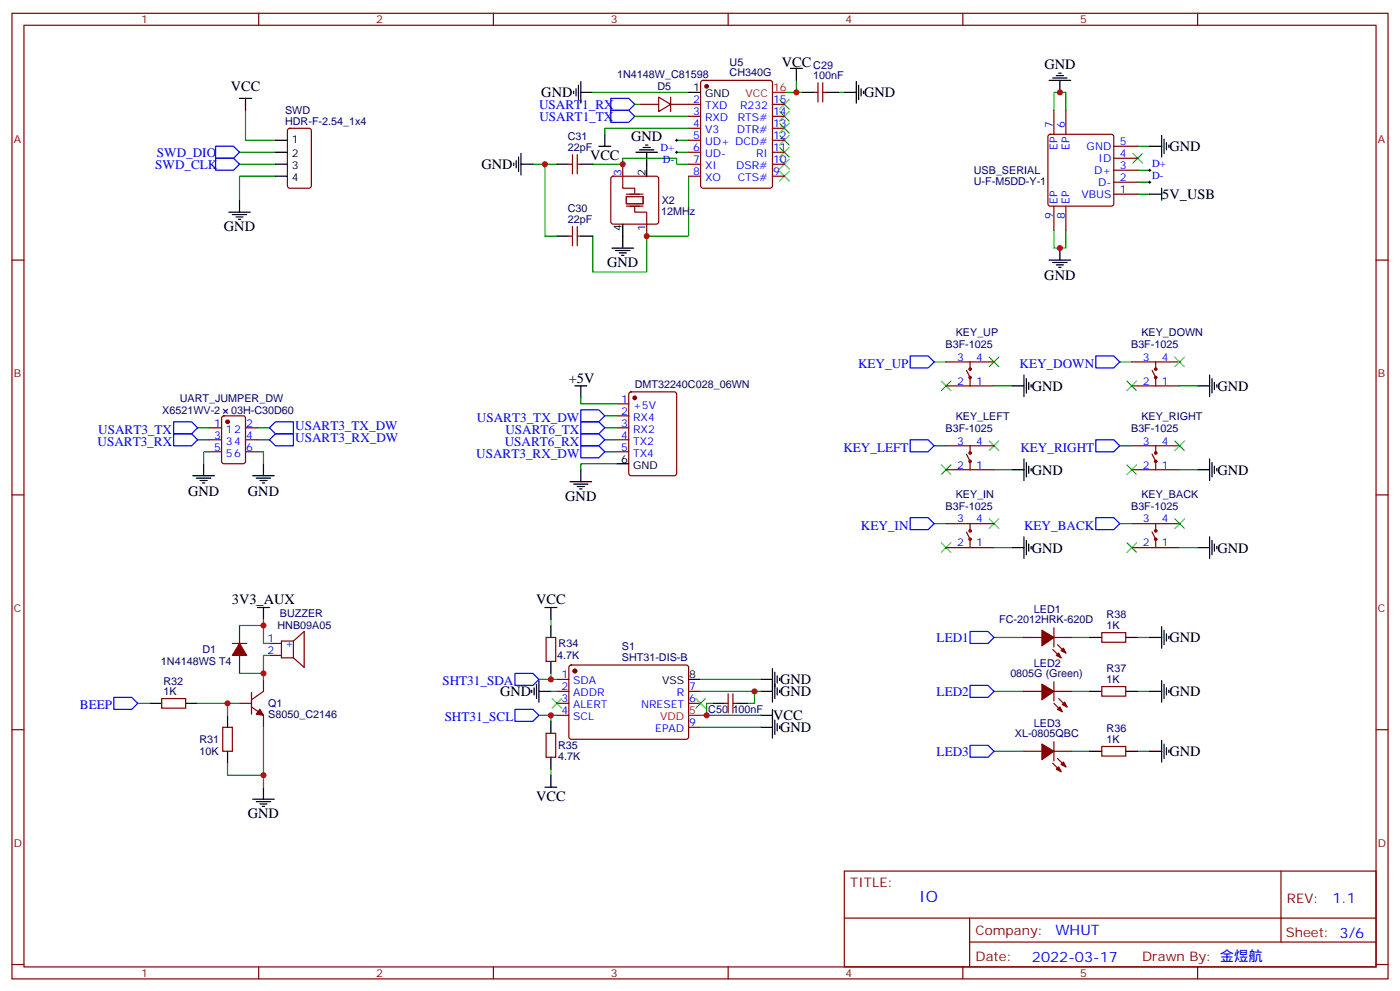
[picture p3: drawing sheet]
<svg xmlns="http://www.w3.org/2000/svg" width="412mm" height="292mm" viewBox="0 0 412 292" stroke-linecap="round" stroke-linejoin="round" font-family="sans-serif">
<g fill="none" stroke="#870000" stroke-width=".35">
<path d="M3.5 3.9h405.4v284.4h-405.4zM7.1 7.4h398.2v277.3h-398.2zM76.2 3.9v3.5M145.3 3.9v3.5M214.5 3.9v3.5M283.6 3.9v3.5M352.8 3.9v3.5M84.9 38l.5-.2h5.6l.7 .4v16.5l-.4 .7h-5.9l-.7-.4v-16.5zM188.7 30.7h5.3M194 28.6l3.6 2.1-3.6 2.1zM197.6 30.7h8.8M197.6 28.6v4.2"/>
<path d="M202.8 34.3h3.6M202.8 37.8h3.6M206.6 23.9l.5-.2h19.7l.7 .4v30.6l-.4 .7h-20l-.7-.4v-30.6zM227.5 30.7h3.6M227.5 34.3h3.6M227.5 37.8h3.6M239.9 27.2h1M240.9 24.4v5.6M242.4 24.4v5.6M242.4 27.2h1M308.9 39.8l.5-.3h18l.5 .3 .2 .5v19.7l-.3 .5-.4 .2h-18l-.5-.2-.2-.5v-19.7zM310.4 32.5v7"/>
<path d="M314 32.5v7M167.6 48.4h1M168.6 45.5v5.7M170 45.5v5.7M170 48.4h1.1M180.2 52.1l.4-.2h12.7l.5 .2 .2 .5v12.7l-.2 .5-.5 .2h-12.7l-.5-.2-.2-.5v-12.7zM183.4 48.4v3.5M202.8 48.4h3.6M202.8 41.3h3.6M202.8 44.8h3.6M202.8 51.9h3.6M227.5 48.4h3.6"/>
<path d="M227.5 41.3h3.6M227.5 44.8h3.6M227.5 51.9h3.6M328.1 57.2h7M328.1 53.7h7M328.1 50.1h7M328.1 46.6h7M328.1 43.1h7M3.5 76.6h3.6M167.6 69.5h1M168.6 66.7v5.7M170 66.7v5.7"/>
<path d="M170 69.5h1.1M190.5 66v3.5M310.4 60.7v7.1M314 60.7v7.1M405.3 76.6h3.6M181.7 118.9h3.5M185.4 115.6l.5-.2h12.7l.7 .4v23.6l-.4 .6-13 .1-.6-.5-.1-23.5zM278.7 106.6h14.1M278.7 113.6h14.1M284.7 109l1.1 2.2v2.4M285.8 106.6v2.4M333.4 106.6h14.1"/>
<path d="M333.4 113.6h14.1M339.4 109l1 2.2v2.4M340.4 106.6v2.4M61.7 126h3.6M61.7 129.5h3.6M61.7 133h3.6M65.5 122.7l.5-.3h5.6l.7 .5v13l-.4 .6-5.9 .1-.7-.5v-12.9zM72.3 126h3.5M72.3 129.5h3.5M72.3 133h3.5M181.7 122.4h3.5M181.7 126h3.5"/>
<path d="M181.7 129.5h3.5M181.7 133h3.5M278.7 131.3h14.1M278.7 138.3h14.1M284.7 133.7l1.1 2.2v2.4M285.8 131.3v2.4M333.4 131.3h14.1M333.4 138.3h14.1M339.4 133.7l1 2.2v2.4M340.4 131.3v2.4M3.5 145.7h3.6M278.7 154.2h14.1"/>
<path d="M284.7 156.7l1.1 2.1v2.5M285.8 154.2v2.5M333.4 154.2h14.1M339.4 156.7l1 2.1v2.5M340.4 154.2v2.5M405.3 145.7h3.6M278.7 161.3h14.1M333.4 161.3h14.1M68.4 189.5h4.3M70.6 184.2v5.3M70.6 193v5.3M79.4 189.5h3.5"/>
<path d="M79.4 193h3.5M86.4 188.8l3.2-2.9v10.6l-3.2-2.8M86.4 188.8v4.9M86.4 188.8h-3.5v4.9h3.5M160.9 187.7h2.8v7.1h-2.8zM167.8 196l.5-.2 34.1 .1 .4 .6v20.8l-.7 .4-34.1-.1-.4-.6v-20.5zM301.6 187.7h5.3M310.1 191.2l2.5 2.5M310.4 184.9v5.6M310.4 187.7h5.3M311.5 189.8l2.5 2.5M324.6 186.3h7v2.8h-7z"/>
<path d="M3.5 214.9h3.6M47.6 205.7h7.1v2.8h-7.1zM65.6 214.2h2.8v7h-2.8zM70.6 207.1h3.5M74.1 208.2l3.5 2.4v3.6M74.1 203.9v6.4M77.6 200.1v3.5l-3.5 2.5M160.9 215.9h2.8v7.1h-2.8zM164 207.1h3.6M164 200.1h3.6M164 203.6h3.6M164 210.6h3.6"/>
<path d="M202.8 207.1h3.6M202.8 203.6h3.6M202.8 214.2h3.6M213.4 207.1h1.1M214.5 204.3v5.6M215.9 207.1h1.1M215.9 204.3v5.6M301.6 203.6h5.3M310.4 200.8v5.6M310.4 218.4v5.6M310.4 203.6h5.3M310.4 207.1l2.5 2.5"/>
<path d="M311.9 205.7l2.4 2.5M324.6 219.8h7v2.8h-7zM324.6 202.2h7v2.8h-7zM405.3 214.9h3.6M301.6 221.2h5.3M310.1 224.8l2.5 2.4M310.4 221.2h5.3M311.5 223.3l2.5 2.5M248.7 256.5h156.6v28.2h-156.6zM377.3 256.5v20.9M248.7 270.4h156.5M285.6 277.4h119.6"/>
<path d="M285.6 270.4v14.1M3.5 284h3.6M76.2 284.7v3.6M145.3 284.7v3.6M214.5 284.7v3.6M283.6 284.7v3.6M352.8 284.7v3.6M405.3 284h3.6"/>
<circle cx="285.8" cy="108.7" r=".35"/>
<circle cx="285.8" cy="111.2" r=".35"/>
<circle cx="340.4" cy="108.7" r=".35"/>
<circle cx="340.4" cy="111.2" r=".35"/>
<circle cx="285.8" cy="135.9" r=".35"/>
<circle cx="285.8" cy="133.4" r=".35"/>
<circle cx="340.4" cy="133.4" r=".35"/>
<circle cx="340.4" cy="135.9" r=".35"/>
<circle cx="285.8" cy="158.8" r=".35"/>
<circle cx="285.8" cy="156.3" r=".35"/>
<circle cx="340.4" cy="156.3" r=".35"/>
<circle cx="340.4" cy="158.8" r=".35"/>
</g>
<g fill="#870000" stroke="#870000" stroke-width=".35">
<path d="M76.6 208.9l1 1.7-2.1-.3z"/>
<path d="M70.6 189.5l2.1 3.5h-4.3z"/>
<path d="M312.6 191.6l.7-.7 .7 1.4z"/>
<path d="M311.1 193l.8-.7 .7 1.4z"/>
<path d="M306.9 185.6l3.5 2.1-3.5 2.5z"/>
<path d="M312.9 207.5l.7-.7 .7 1.4z"/>
<path d="M311.5 208.9l.7-.7 .7 1.4z"/>
<path d="M306.9 201.5l3.5 2.1-3.5 2.5z"/>
<path d="M312.6 225.1l.7-.7 .7 1.4z"/>
<path d="M311.1 226.5l.8-.7 .7 1.4z"/>
<path d="M306.9 219.1l3.5 2.1-3.5 2.5z"/>
<circle cx="187" cy="117.2" r=".53"/>
<circle cx="208.1" cy="25.4" r=".53"/>
<circle cx="67" cy="124.2" r=".53"/>
<circle cx="169.3" cy="197.6" r=".53"/>
</g>
<g fill="none" stroke="#000" stroke-width=".35">
<path d="M70.6 29h3.5M72.3 29v3.5M169 26.8v.8M169.7 26.1v2.2M170.4 25.1v4.2M171.1 27.2h3.5M171.1 24v6.4M178.2 39.5v3.6M202.8 27.2h3.6M232.8 20.1h3.6M234.6 20.1v3.6M236.4 27.2h3.5"/>
<path d="M243.4 27.2h3.5M248.7 27.2h3.5M252.2 24v6.4M252.9 25.1v4.2M253.6 26.1v2.2M254.4 26.8v.8M309 23.7h6.4M310.1 23h4.2M311.1 22.3h2.2M311.9 21.6h.7M312.2 23.7v3.5M342.2 39.9v6.3"/>
<path d="M70.6 58.9v3.6M81.1 44.8h3.6M81.1 48.4h3.6M81.1 41.3h3.6M81.1 51.9h3.6M151.3 48v.7M152 47.3v2.1M152.8 46.2v4.3M153.5 48.4h3.5M153.5 45.2v6.3M164 48.4h3.6M171.1 48.4h3.5"/>
<path d="M176.4 43.1h3.5M187.3 44.8h6.4M188.4 44.1h4.2M189.4 43.4h2.2M190.1 42.7h.8M190.5 44.8v7.1M338.7 43.1h3.5M338.7 57.2h3.5M342.2 55.4v3.5M342.9 41v4.2M343.6 42v2.1M344.3 42.7v.7"/>
<path d="M67.4 62.5h6.3M68.4 63.2h4.3M69.5 63.9h2.1M70.2 64.6h.7M164 69.5h3.6M171.1 69.5h3.5M180.3 73.1h6.3M181.3 73.8h4.3M182.4 74.5h2.1M183.1 75.2h.7M183.4 66v7.1M309 76.6h6.4"/>
<path d="M310.1 77.3h4.2M311.1 78h2.2M311.9 78.7h.7M312.2 73.1v3.5M169.3 113.6h3.6M171.1 113.6v3.6M298.1 113.6h3.5M301.6 110.5v6.3M302.3 111.5v4.2M303 112.6v2.1M303.7 113.3v.7M352.8 113.6h3.5"/>
<path d="M356.3 110.5v6.3M357 111.5v4.2M357.7 112.6v2.1M358.4 113.3v.7M60 136.6v3.5M77.6 136.6v3.5M171.1 138.3v3.6M181.7 136.6h3.5M298.1 138.3h3.5M301.6 135.1v6.4M302.3 136.2v4.2M303 137.3v2.1"/>
<path d="M303.7 138v.7M352.8 138.3h3.5M356.3 135.1v6.4M357 136.2v4.2M357.7 137.3v2.1M358.4 138v.7M56.8 140.1h6.3M57.9 140.8h4.2M58.9 141.5h2.1M59.6 142.2h.7M74.4 140.1h6.4M75.5 140.8h4.2"/>
<path d="M76.6 141.5h2.1M77.3 142.2h.7M167.9 141.9h6.4M169 142.6h4.2M170 143.3h2.2M170.7 144h.7M301.6 158.1v6.3M302.3 159.1v4.3M356.3 158.1v6.3M357 159.1v4.3M75.8 178.9h3.6M77.6 178.9v3.5"/>
<path d="M160.5 178.9h3.5M162.3 178.9v3.5M298.1 161.3h3.5M303 160.2v2.1M303.7 160.9v.7M352.8 161.3h3.5M357.7 160.2v2.1M358.4 160.9v.7M162.3 184.2v3.5M162.3 194.8v3.5M227.5 196.9v9.9M228.2 197.9v7.8"/>
<path d="M229 199v2.1M229.7 199.7v.7M321 187.7h3.6M331.6 187.7h3.5M338.7 187.7h3.5M342.2 184.5v6.4M342.9 185.6v4.2M343.6 186.7v2.1M344.3 187.4v.7M44.1 207.1h3.5M54.7 207.1h3.5M67 210.6v3.6"/>
<path d="M156.6 203.2v.7M157.3 202.5v2.1M158 201.5v4.2M158.7 203.6h3.6M158.7 200.4v6.4M162.3 212.4v3.5M202.8 200.1h3.6M209.9 207.1h3.5M217 207.1h3.5M224 200.1h3.5M224 210.6h3.5M224 203.6h3.5"/>
<path d="M224 214.2h3.5M227.5 208.9v8.4M228.2 212.1v4.2M229 202.5v2.1M229 213.1v2.1M229.7 203.2v.7M229.7 213.8v.7M321 203.6h3.6M331.6 203.6h3.5M338.7 203.6h3.5M342.2 200.4v6.4M342.2 218.1v6.3"/>
<path d="M342.9 201.5v4.2M342.9 219.1v4.2M343.6 202.5v2.1M344.3 203.2v.7M67 221.2v3.6M74.4 235.3h6.4M75.5 236h4.2M76.6 236.7h2.1M77.3 237.5h.7M77.6 231.8v3.5M160.5 231.8h3.5M162.3 223v3.5"/>
<path d="M162.3 228.3v3.5M321 221.2h3.6M331.6 221.2h3.5M338.7 221.2h3.5M343.6 220.2v2.1M344.3 220.9v.7"/>
</g>
<g fill="none" stroke="#00f" stroke-width=".35">
<path d="M179.9 29h5.3l1.8 1.7-1.8 1.8h-5.3zM179.9 32.5h5.3l1.8 1.8-1.8 1.7h-5.3zM63.5 43.1h5.3l1.8 1.7-1.8 1.8h-5.3zM63.5 46.6h5.3l1.8 1.8-1.8 1.7h-5.3zM268.1 104.8h5.3l1.8 1.8-1.8 1.7h-5.3zM322.8 104.8h5.3l1.7 1.8-1.7 1.7h-5.3zM51.2 124.2h5.2l1.8 1.8-1.8 1.7h-5.2zM51.2 127.7h5.2l1.8 1.8-1.8 1.8h-5.2zM79.4 126l1.7-1.8h5.3v3.5h-5.3zM79.4 129.5l1.7-1.8h5.3v3.6h-5.3zM171.1 120.7h5.3l1.8 1.7-1.8 1.8h-5.3zM171.1 131.3h5.3l1.8 1.7-1.8 1.8h-5.3z"/>
<path d="M171.1 124.2h5.3l1.8 1.8-1.8 1.7h-5.3zM171.1 127.7h5.3l1.8 1.8-1.8 1.8h-5.3zM268.1 129.5h5.3l1.8 1.8-1.8 1.7h-5.3zM322.8 129.5h5.3l1.7 1.8-1.7 1.7h-5.3zM268.1 152.4h5.3l1.8 1.8-1.8 1.8h-5.3zM322.8 152.4h5.3l1.7 1.8-1.7 1.8h-5.3zM151.7 198.3h5.3l1.7 1.8-1.7 1.7h-5.3zM285.8 185.9h5.2l1.8 1.8-1.8 1.8h-5.2zM33.5 205.4h5.3l1.8 1.7-1.8 1.8h-5.3zM151.7 208.9h5.3l1.7 1.7-1.7 1.8h-5.3zM285.8 219.5h5.2l1.8 1.7-1.8 1.8h-5.2zM285.8 201.8h5.2l1.8 1.8-1.8 1.8h-5.2z"/>
</g>
<g fill="none" stroke="#008700" stroke-width=".35">
<path d="M72.3 32.5v8.8h8.8M174.6 27.2h28.2M187 34.3h15.8M187 30.7h1.7M202.8 37.8h-24.6v1.7M234.6 23.7v3.5h-3.5M234.6 27.2h1.8M246.9 27.2h1.8M310.4 32.5v-5.3h3.6v5.3M70.6 44.8h10.5M70.6 48.4h10.5M81.1 51.9h-10.5v7"/>
<path d="M157 48.4h7M160.5 48.4v21.1h3.5M174.6 48.4h8.8v-1.8h15.9v1.8h3.5M199.3 41.3h3.5M199.3 44.8h3.5M202.8 51.9v17.6h-12.3v10.6h-15.9v-10.6M335.1 57.2h3.6M335.1 53.7h3.6M335.1 50.1h3.6M335.1 43.1h3.6M310.4 67.8v5.3h3.6v-5.3M171.1 117.2v1.7h10.6"/>
<path d="M275.2 106.6h3.5M292.8 113.6h5.3M329.8 106.6h3.6M347.5 113.6h5.3M58.2 126h3.5M58.2 129.5h3.5M61.7 133h-1.7v3.6M75.8 133h1.8v3.6M75.8 126h3.6M75.8 129.5h3.6M178.2 122.4h3.5M178.2 126h3.5"/>
<path d="M178.2 129.5h3.5M178.2 133h3.5M181.7 136.6h-10.6v1.7M275.2 131.3h3.5M292.8 138.3h5.3M329.8 131.3h3.6M347.5 138.3h5.3M275.2 154.2h3.5M329.8 154.2h3.6M292.8 161.3h5.3M347.5 161.3h5.3M70.6 198.3h7"/>
<path d="M70.6 184.2h7M77.6 182.4v7.1h1.8M79.4 193h-1.8v7.1M162.3 182.4v1.8M162.3 198.3v1.8M292.8 187.7h8.8M315.7 187.7h5.3M335.1 187.7h3.6M40.6 207.1h3.5M58.2 207.1h12.4M67 207.1v3.5M77.6 214.2v17.6"/>
<path d="M158.7 210.6h5.3M158.7 200.1h5.3M162.3 203.6h1.7M162.3 210.6v1.8M206.4 210.6h17.6M206.4 200.1h17.6M206.4 203.6h17.6M206.4 214.2h17.6M209.9 207.1h-1.8v3.5M222.2 203.6v3.5h-1.7M292.8 203.6h8.8M315.7 203.6h5.3"/>
<path d="M335.1 203.6h3.6M67 224.8v3.5h10.6M162.3 226.5v1.8M292.8 221.2h8.8M315.7 221.2h5.3M335.1 221.2h3.6"/>
</g>
<path d="M199 44.8h.7M199 41.3h.7M199.3 41v.7M199.3 44.5v.7M338.3 53.7h.7M338.3 50.1h.7M338.7 49.8v.7M338.7 53.3v.7" fill="none" stroke="#000" stroke-width=".29"/>
<path d="M183.4 51.9v3.5h3.6v1.4M184.5 57.9h4.9v2.1h-4.9zM184.5 57.2h4.9M184.5 60.7h4.9M187 61.1v1.4h3.5v3.5" fill="none" stroke="#870012" stroke-width=".35"/>
<g fill="none" stroke="#3c3" stroke-width=".35">
<path d="M229.7 39.9l2.8 2.8M229.7 32.8l2.8 2.9M229.7 29.3l2.8 2.8M229.7 36.4l2.8 2.8M232.5 39.9l-2.8 2.8M232.5 32.8l-2.8 2.9M232.5 29.3l-2.8 2.8M232.5 36.4l-2.8 2.8M229.7 50.5l2.8 2.8M229.7 47l2.8 2.8M229.7 43.4l2.8 2.8M232.5 50.5l-2.8 2.8"/>
<path d="M232.5 47l-2.8 2.8M232.5 43.4l-2.8 2.8M333.7 45.2l2.8 2.8M336.5 45.2l-2.8 2.8M277.3 112.2l2.8 2.8M280.1 112.2l-2.8 2.8M291.4 105.2l2.8 2.8M294.2 105.2l-2.8 2.8M332 112.2l2.8 2.8M334.8 112.2l-2.8 2.8M346.1 105.2l2.8 2.8M348.9 105.2l-2.8 2.8"/>
<path d="M277.3 136.9l2.8 2.8M280.1 136.9l-2.8 2.8M291.4 129.9l2.8 2.8M294.2 129.9l-2.8 2.8M332 136.9l2.8 2.8M334.8 136.9l-2.8 2.8M346.1 129.9l2.8 2.8M348.9 129.9l-2.8 2.8M277.3 159.8l2.8 2.9M280.1 159.8l-2.8 2.9M291.4 152.8l2.8 2.8M294.2 152.8l-2.8 2.8"/>
<path d="M332 159.8l2.8 2.9M334.8 159.8l-2.8 2.9M346.1 152.8l2.8 2.8M348.9 152.8l-2.8 2.8M162.6 205.7l2.9 2.8M165.5 205.7l-2.9 2.8M205 205.7l2.8 2.8M207.8 205.7l-2.8 2.8"/>
</g>
<path d="M227.5 27.2h3.6M202.8 210.6h3.6" fill="none" stroke="#f00" stroke-width=".35"/>
<g fill="#c00">
<circle cx="160.5" cy="48.4" r=".88"/>
<circle cx="190.5" cy="69.5" r=".88"/>
<circle cx="183.4" cy="48.4" r=".88"/>
<circle cx="234.6" cy="27.2" r=".88"/>
<circle cx="312.2" cy="73.1" r=".88"/>
<circle cx="312.2" cy="27.2" r=".88"/>
<circle cx="67" cy="207.1" r=".88"/>
<circle cx="77.6" cy="228.3" r=".88"/>
<circle cx="77.6" cy="198.3" r=".88"/>
<circle cx="77.6" cy="184.2" r=".88"/>
<circle cx="208.1" cy="210.6" r=".88"/>
<circle cx="222.3" cy="203.6" r=".88"/>
<circle cx="162.3" cy="200.1" r=".88"/>
<circle cx="162.3" cy="210.6" r=".88"/>
</g>
<text font-size="4.6" fill="#00f" x="270.8" y="265.5">IO</text>
<g font-size="4.2">
<text x="230.3" y="19.8">VCC</text>
<text x="307.6" y="20.4">GND</text>
<text x="68" y="26.8">VCC</text>
<text x="159.5" y="28.6">GND</text>
<text x="254.5" y="28.6">GND</text>
<text x="185.9" y="41.6">GND</text>
<text x="173.8" y="47.1">VCC</text>
<text x="344.5" y="44.5">GND</text>
<text x="141.8" y="49.8">GND</text>
<text x="342.4" y="58.6">5V_USB</text>
<text x="66" y="68.1">GND</text>
<text x="178.9" y="78.7">GND</text>
<text x="307.6" y="82.6">GND</text>
<text x="167.6" y="112.9">+5V</text>
<text x="303.9" y="115.1">GND</text>
<text x="358.6" y="115.1">GND</text>
<text x="303.9" y="139.8">GND</text>
<text x="358.6" y="139.8">GND</text>
<text x="55.4" y="146.1">GND</text>
<text x="73" y="146.1">GND</text>
<text x="166.5" y="147.5">GND</text>
<text x="303.9" y="162.7">GND</text>
<text x="358.6" y="162.7">GND</text>
<text x="68.3" y="177.8">3V3_AUX</text>
<text x="157.9" y="177.8">VCC</text>
<text x="344.5" y="189.1">GND</text>
<text x="229.8" y="201.5">GND</text>
<text x="147.3" y="205">GND</text>
<text x="229.8" y="205">GND</text>
<text x="344.5" y="205">GND</text>
<text x="227.7" y="212.1">VCC</text>
<text x="229.8" y="215.6">GND</text>
<text x="344.5" y="222.7">GND</text>
<text x="157.9" y="235.7">VCC</text>
<text x="73" y="241">GND</text>
</g>
<g font-size="4.2" fill="#00f">
<text x="392.5" y="265.8">1.1</text>
<text x="310.9" y="275.3">WHUT</text>
<text x="304" y="283.1">2022-03-17</text>
</g>
<g font-size="3.9" fill="#00f">
<text x="158.8" y="32">USART1_RX</text>
<text x="158.9" y="35.5">USART1_TX</text>
<text x="46.2" y="46.1">SWD_DIO</text>
<text x="45.7" y="49.6">SWD_CLK</text>
<text x="252.8" y="108.3">KEY_UP</text>
<text x="300.3" y="108.3">KEY_DOWN</text>
<text x="140.5" y="124.2">USART3_TX_DW</text>
<text x="28.7" y="131.3">USART3_RX</text>
<text x="28.9" y="127.7">USART3_TX</text>
<text x="87" y="126.7">USART3_TX_DW</text>
<text x="87" y="130.3">USART3_RX_DW</text>
<text x="148.7" y="131.3">USART6_RX</text>
<text x="148.9" y="127.7">USART6_TX</text>
<text x="140.3" y="134.8">USART3_RX_DW</text>
<text x="248.5" y="133">KEY_LEFT</text>
<text x="300.6" y="133">KEY_RIGHT</text>
<text x="253.6" y="156">KEY_IN</text>
<text x="301.7" y="156">KEY_BACK</text>
<text x="275.9" y="189">LED1</text>
<text x="130.3" y="201.8">SHT31_SDA</text>
<text x="23.6" y="208.9">BEEP</text>
<text x="275.9" y="204.8">LED2</text>
<text x="131" y="212.4">SHT31_SCL</text>
<text x="275.9" y="222.5">LED3</text>
</g>
<g font-size="3.9" fill="#800">
<text x="250.5" y="261.1">TITLE:</text>
<text x="379.1" y="265.8">REV:</text>
<text x="287.4" y="275.3">Company:</text>
<text x="378.7" y="275.9">Sheet: 3/6</text>
<text x="287.4" y="283">Date:</text>
<text x="336.4" y="283.1">Drawn By: 金煜航</text>
</g>
<g font-size="3.2" fill="#800">
<text x="41.6" y="6.9">1</text>
<text x="110.8" y="6.9">2</text>
<text x="179.9" y="6.9">3</text>
<text x="249.1" y="6.9">4</text>
<text x="318.2" y="6.9">5</text>
<text x="4.1" y="42">A</text>
<text x="405.9" y="42">A</text>
<text x="4.1" y="111.2">B</text>
<text x="405.9" y="111.2">B</text>
<text x="4.1" y="180.3">C</text>
<text x="405.9" y="180.3">C</text>
<text x="4.1" y="249.4">D</text>
<text x="405.9" y="249.4">D</text>
<text x="41.6" y="287.7">1</text>
<text x="110.8" y="287.7">2</text>
<text x="179.9" y="287.7">3</text>
<text x="249.1" y="287.7">4</text>
<text x="318.2" y="287.7">5</text>
</g>
<g font-size="3.2" fill="#000080">
<text x="181.8" y="23">1N4148W_C81598</text>
<text x="214.9" y="22.4">CH340G</text>
<text x="214.9" y="19.4">U5</text>
<text x="239.6" y="23.3">100nF</text>
<text x="239.6" y="20.2">C29</text>
<text x="193.7" y="26.6">D5</text>
<text x="84" y="33.5">SWD</text>
<text x="84" y="36.7">HDR-F-2.54_1x4</text>
<text x="167.2" y="41.3">C31</text>
<text x="167.2" y="44.5">22pF</text>
<text x="286.9" y="51.3">USB_SERIAL</text>
<text x="286.9" y="54.5">U-F-M5DD-Y-1</text>
<text x="167.2" y="65.7">22pF</text>
<text x="167.2" y="62.4">C30</text>
<text x="194.7" y="63.2">12MHz</text>
<text x="194.9" y="60.2">X2</text>
<text x="281.5" y="98.9">KEY_UP</text>
<text x="336.2" y="98.9">KEY_DOWN</text>
<text x="278.5" y="102.5">B3F-1025</text>
<text x="333.2" y="102.5">B3F-1025</text>
<text x="52.9" y="118.4">UART_JUMPER_DW</text>
<text x="187" y="114.1">DMT32240C028_06WN</text>
<text x="47.8" y="121.9">X6521WV-2</text>
<text x="68.1" y="121.9">03H-C30D60</text>
<text x="281.5" y="123.6">KEY_LEFT</text>
<text x="336.2" y="123.6">KEY_RIGHT</text>
<text x="278.5" y="127.2">B3F-1025</text>
<text x="333.2" y="127.2">B3F-1025</text>
<text x="281.5" y="146.6">KEY_IN</text>
<text x="336.2" y="146.6">KEY_BACK</text>
<text x="278.5" y="150.1">B3F-1025</text>
<text x="333.2" y="150.1">B3F-1025</text>
<text x="81.7" y="185.3">HNB09A05</text>
<text x="82.5" y="181.8">BUZZER</text>
<text x="294.3" y="183.6">FC-2012HRK-620D</text>
<text x="304.6" y="180.6">LED1</text>
<text x="326" y="185.2">1K</text>
<text x="326" y="182">R38</text>
<text x="164.6" y="190.6">R34</text>
<text x="183.2" y="191.5">S1</text>
<text x="47.4" y="195.9">1N4148WS T4</text>
<text x="59.6" y="192.4">D1</text>
<text x="164.2" y="194.2">4.7K</text>
<text x="183.2" y="194.8">SHT31-DIS-B</text>
<text x="304.6" y="196.5">LED2</text>
<text x="326" y="197.9">R37</text>
<text x="48.1" y="201.6">R32</text>
<text x="297.6" y="199.4">0805G (Green)</text>
<text x="326" y="201.1">1K</text>
<text x="48.1" y="204.6">1K</text>
<text x="79" y="208.3">Q1</text>
<text x="79" y="211.4">S8050_C2146</text>
<text x="208.7" y="210">C50</text>
<text x="215.8" y="210">100nF</text>
<text x="304.6" y="214.1">LED3</text>
<text x="326" y="215.5">R36</text>
<text x="58.7" y="218.8">R31</text>
<text x="164.4" y="220.6">R35</text>
<text x="298.9" y="217.1">XL-0805QBC</text>
<text x="326" y="218.8">1K</text>
<text x="58.8" y="222.4">10K</text>
<text x="164.4" y="223.8">4.7K</text>
</g>
<g font-size="3.2">
<text x="204.2" y="26.8">1</text>
<text x="207.7" y="28.6">GND</text>
<text x="86" y="42">1</text>
<text x="86" y="46.2">2</text>
<text x="86" y="49.8">3</text>
<text x="86" y="53.3">4</text>
<text x="190.1" y="51.9" transform="rotate(-90 190.1 51.9)">2</text>
<text x="183.1" y="68" transform="rotate(-90 183.1 68)">4</text>
<text x="183" y="136.2">6</text>
<text x="186.5" y="138">GND</text>
<text x="195" y="201.5">VSS</text>
<text x="203" y="199.7">8</text>
</g>
<g font-size="3.2" fill="#f00">
<text x="219.6" y="28.6">VCC</text>
<text x="227.7" y="26.8">16</text>
<text x="194.5" y="212.1">VDD</text>
<text x="203" y="210.3">5</text>
</g>
<g font-size="3.2" fill="#00f">
<text x="204.2" y="30.4">2</text>
<text x="204.2" y="33.9">3</text>
<text x="207.7" y="32.1">TXD</text>
<text x="207.7" y="35.7">RXD</text>
<text x="217.3" y="35.7">RTS#</text>
<text x="218" y="32.1">R232</text>
<text x="227.7" y="33.9">14</text>
<text x="227.7" y="30.4">15</text>
<text x="204.2" y="37.4">4</text>
<text x="204.2" y="41">5</text>
<text x="207.7" y="39.2">V3</text>
<text x="217" y="39.2">DTR#</text>
<text x="227.7" y="41">12</text>
<text x="227.7" y="37.4">13</text>
<text x="310.1" y="37.8" transform="rotate(-90 310.1 37.8)">7</text>
<text x="313.6" y="37.8" transform="rotate(-90 313.6 37.8)">6</text>
<text x="194.5" y="44.4">D+</text>
<text x="195.3" y="47.9">D-</text>
<text x="204.2" y="44.5">6</text>
<text x="207.7" y="42.7">UD+ DCD#</text>
<text x="207.7" y="46.2">UD-</text>
<text x="222.7" y="46.2">RI</text>
<text x="227.7" y="44.5">11</text>
<text x="311.5" y="44.2" transform="rotate(-90 311.5 44.2)">EP</text>
<text x="315" y="44.2" transform="rotate(-90 315 44.2)">EP</text>
<text x="320.1" y="44.1">GND</text>
<text x="323.6" y="47.7">ID</text>
<text x="329.8" y="46.2">4</text>
<text x="329.8" y="42.7">5</text>
<text x="183.1" y="51.9" transform="rotate(-90 183.1 51.9)">3</text>
<text x="204.2" y="48">7</text>
<text x="204.2" y="51.5">8</text>
<text x="207.7" y="49.8">XI</text>
<text x="207.7" y="53.3">XO</text>
<text x="216.8" y="49.8">DSR#</text>
<text x="217.3" y="53.3">CTS#</text>
<text x="227.7" y="51.5">9</text>
<text x="227.7" y="48">10</text>
<text x="322.3" y="51.2">D+</text>
<text x="329.8" y="53.3">2</text>
<text x="329.8" y="49.8">3</text>
<text x="339.4" y="52.8">D-</text>
<text x="339.4" y="49.2">D+</text>
<text x="318.5" y="58.2">VBUS</text>
<text x="323.5" y="54.7">D-</text>
<text x="329.8" y="56.8">1</text>
<text x="310.1" y="64.5" transform="rotate(-90 310.1 64.5)">9</text>
<text x="311.5" y="60" transform="rotate(-90 311.5 60)">EP</text>
<text x="313.6" y="64.5" transform="rotate(-90 313.6 64.5)">8</text>
<text x="315" y="60" transform="rotate(-90 315 60)">EP</text>
<text x="190.1" y="68" transform="rotate(-90 190.1 68)">1</text>
<text x="282" y="106.2">3</text>
<text x="287.5" y="106.2">4</text>
<text x="336.6" y="106.2">3</text>
<text x="342.2" y="106.2">4</text>
<text x="282" y="113.3">2</text>
<text x="287.5" y="113.3">1</text>
<text x="336.6" y="113.3">2</text>
<text x="342.2" y="113.3">1</text>
<text x="183" y="118.6">1</text>
<text x="63.1" y="125.6">1</text>
<text x="72.5" y="125.6">2</text>
<text x="183" y="122.1">2</text>
<text x="183" y="125.6">3</text>
<text x="186.5" y="120.3">+5V</text>
<text x="186.5" y="123.9">RX4</text>
<text x="63.1" y="129.2">3</text>
<text x="66.6" y="127.4">12</text>
<text x="66.6" y="130.9">34</text>
<text x="72.5" y="129.2">4</text>
<text x="183" y="129.2">4</text>
<text x="186.5" y="127.4">RX2</text>
<text x="186.5" y="130.9">TX2</text>
<text x="282" y="130.9">3</text>
<text x="287.5" y="130.9">4</text>
<text x="336.6" y="130.9">3</text>
<text x="342.2" y="130.9">4</text>
<text x="63.1" y="132.7">5</text>
<text x="66.6" y="134.4">56</text>
<text x="72.5" y="132.7">6</text>
<text x="183" y="132.7">5</text>
<text x="186.5" y="134.4">TX4</text>
<text x="282" y="138">2</text>
<text x="287.5" y="138">1</text>
<text x="336.6" y="138">2</text>
<text x="342.2" y="138">1</text>
<text x="282" y="153.8">3</text>
<text x="287.5" y="153.8">4</text>
<text x="336.6" y="153.8">3</text>
<text x="342.2" y="153.8">4</text>
<text x="282" y="160.9">2</text>
<text x="287.5" y="160.9">1</text>
<text x="336.6" y="160.9">2</text>
<text x="342.2" y="160.9">1</text>
<text x="78.8" y="189.1">1</text>
<text x="84" y="190.5">+</text>
<text x="78.8" y="192.7">2</text>
<text x="165.4" y="199.7">1</text>
<text x="165.4" y="203.2">2</text>
<text x="168.9" y="201.5">SDA</text>
<text x="203" y="203.2">7</text>
<text x="165.4" y="206.8">3</text>
<text x="168.9" y="205">ADDR</text>
<text x="168.9" y="208.5">ALERT</text>
<text x="188.8" y="208.5">NRESET</text>
<text x="199.3" y="205">R</text>
<text x="203" y="206.8">6</text>
<text x="165.4" y="210.3">4</text>
<text x="168.9" y="212.1">SCL</text>
<text x="193" y="215.6">EPAD</text>
<text x="203" y="213.8">9</text>
</g>
</svg>
